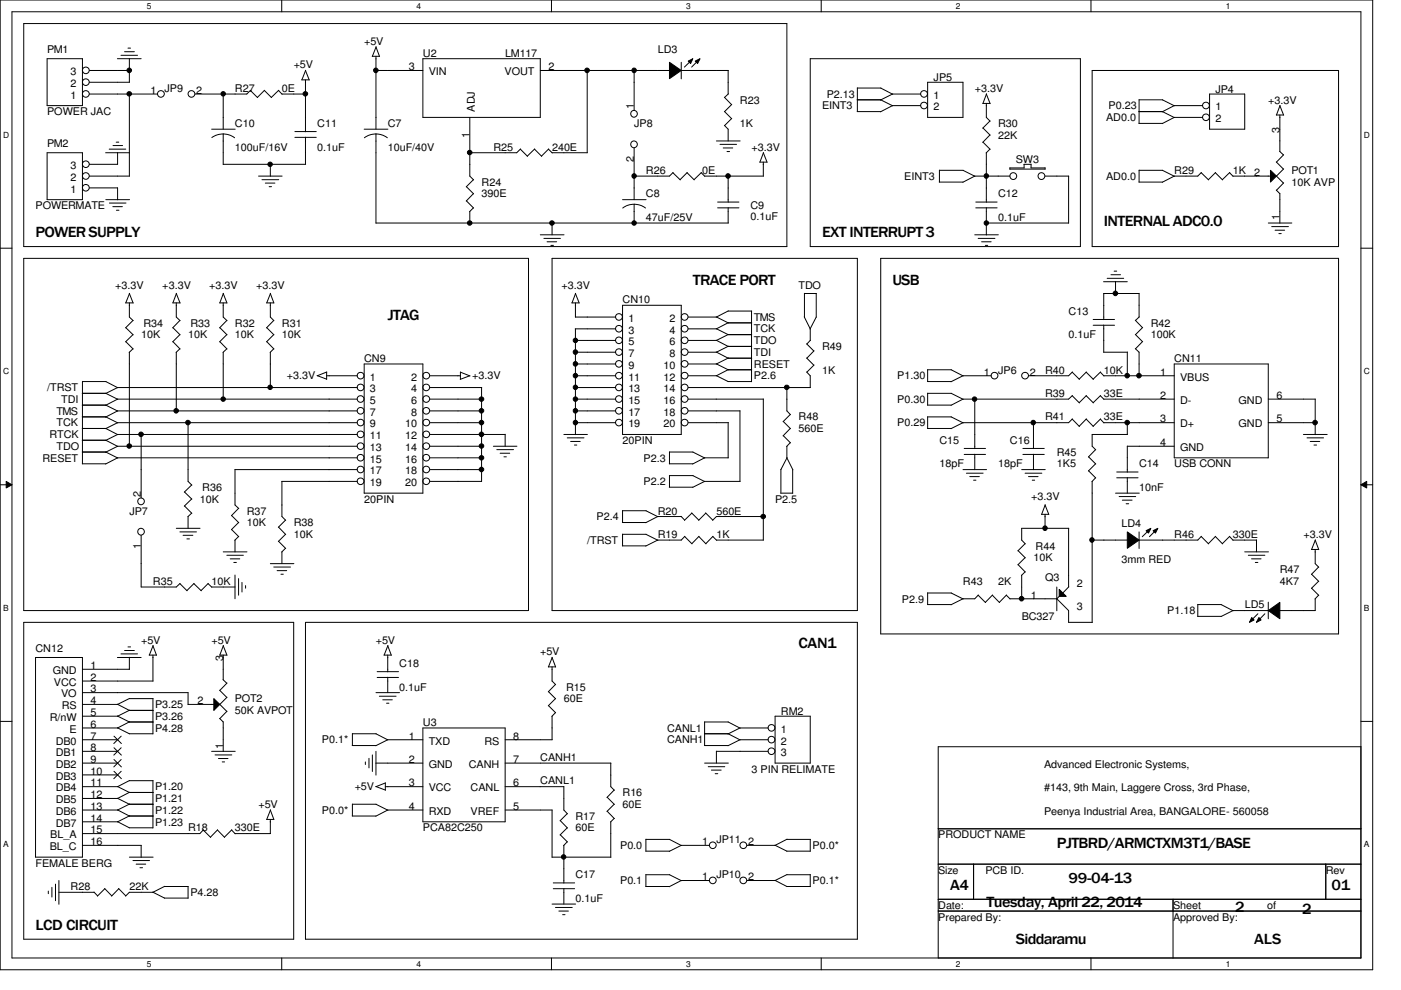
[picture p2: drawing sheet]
<svg xmlns="http://www.w3.org/2000/svg" width="297mm" height="210mm" viewBox="0 0 297 210" stroke-linecap="round" stroke-linejoin="round" font-family="sans-serif">
<path d="M0 0h291v205.6h-291zM2.5 2.5h286v200.6h-286z" fill="none" stroke="#000" stroke-width=".21"/>
<g fill="#fff">
<path d="M31.1 .3h1v2h-1z"/>
<path d="M31.1 203.4h1v2h-1z"/>
</g>
<path d="M59.7 0v2.5M59.7 203.1v2.5" fill="none" stroke="#000" stroke-width=".21"/>
<g fill="#fff">
<path d="M88.3 .3h1v2h-1z"/>
<path d="M88.3 203.4h1v2h-1z"/>
</g>
<path d="M116.9 0v2.5M116.9 203.1v2.5" fill="none" stroke="#000" stroke-width=".21"/>
<g fill="#fff">
<path d="M145.5 .3h1v2h-1z"/>
<path d="M145.5 203.4h1v2h-1z"/>
</g>
<path d="M174.1 0v2.5M174.1 203.1v2.5" fill="none" stroke="#000" stroke-width=".21"/>
<g fill="#fff">
<path d="M202.7 .3h1v2h-1z"/>
<path d="M202.7 203.4h1v2h-1z"/>
</g>
<path d="M231.3 0v2.5M231.3 203.1v2.5" fill="none" stroke="#000" stroke-width=".21"/>
<g fill="#fff">
<path d="M259.9 .3h1v2h-1z"/>
<path d="M259.9 203.4h1v2h-1z"/>
<path d="M.7 27.6h1.2v1.9h-1.2z"/>
<path d="M289.2 27.6h1.2v1.9h-1.2z"/>
<path d="M.7 77.7h1.2v2h-1.2z"/>
<path d="M289.2 77.7h1.2v2h-1.2z"/>
</g>
<path d="M0 52.6h2.5M288.5 52.6h2.5" fill="none" stroke="#000" stroke-width=".21"/>
<g fill="#fff">
<path d="M.7 127.8h1.1v2h-1.1z"/>
<path d="M289.2 127.8h1.1v2h-1.1z"/>
</g>
<path d="M0 102.8h2.5M1.3 102.1l1.2 .7-1.2 .7zM288.5 102.8l1.3-.7v1.4zM288.5 102.8h2.5" fill="none" stroke="#000" stroke-width=".21"/>
<path d="M1.3 102.1l1.2 .7-1.2 .7zM288.5 102.8l1.3-.7v1.4z" fill="#000"/>
<g fill="#fff">
<path d="M.7 178h1.1v2h-1.1z"/>
<path d="M289.2 178h1.1v2h-1.1z"/>
</g>
<g fill="none" stroke="#000" stroke-width=".21">
<path d="M5 5h161.8v47.3h-161.8zM10 12.4h7.5v10h-7.5zM19 14.9h8.5M19 19.9h14.4M19 17.4h8.5M24.9 12.4h5M25.7 11.7h3.5M26.4 11h2.1M27.1 10.2h.6M27.4 12.4v5M27.4 19.9v17.4M47.3 19.9v7.5"/>
<path d="M53.1 19.2l1.5 1.5M53.1 19.1l-.8 .8h-10.9M56 19.2l1.6 1.5M56.1 19.1l-1.5 1.6M59.1 19.2l.7 .8M59.1 19.1l-1.6 1.6M59.8 19.9h5M64 16.9h1.5M64.8 16.9v11M64.8 14.9l.8 2.1M64.8 14.9l-.8 2M79.7 14.9h10"/>
<path d="M79.7 11.9v15.5M79.7 9.9l.8 2.1M79.8 9.9l-.9 2h1.5M89.7 12.4h24.9v12.5h-24.9zM114.6 14.9h27.4M124.5 14.9v17.5M134.4 14.9v8.5M141.9 13.2l2.5 1.7-2.5 1.8zM144.4 14.9h10v5M144.4 13.2v3.5M145.9 13l1-.6-.5 1.1zM146.7 12.7l-1.6 1.5"/>
<path d="M147.4 13l1-.6-.5 1.1zM148.2 12.7l-1.6 1.5M154.4 19.9l-.8 .8M171.8 12.4h57.3v39.9h-57.3zM181.8 18.6v5.1h4.9M181.8 18.7h5M186.7 18.7l2.6 1.3M195.2 19.9h-6l-2.5 1.3M196.7 17.4h7.5v7.5h-7.5zM209.1 19.9l.8 2.1M209.2 19.9l-.8 2M231.6 14.9h52.2v37.4h-52.2z"/>
<path d="M256.5 19.9h7.4v7.5h-7.4zM10 32.4h7.5v9.9h-7.5zM19 37.3h8.5M19 39.8h5.9v2.6M22.4 32.4h5M23.2 31.6h3.5M24 30.9h2M24.6 30.1h.6M24.9 32.3v2.5h-5.9M44.9 27.4h5M47.3 28.4l1.5 .3 .9 .5M47.3 28.4l-1.5 .3-.9 .5"/>
<path d="M47.3 28.4v6.5M47.3 34.8h17.5M54.8 37.3h5M55.5 38.1h3.6M56.3 38.8h2M57.1 39.6h.5M57.3 34.8v2.6M62.5 29.1h4.6M62.5 27.9h4.6M64.8 29.1v5.7M77.2 27.4h5.1M79.7 28.4l1.5 .3 .9 .5"/>
<path d="M79.7 28.4l-1.5 .3-.9 .5M79.7 28.4v18.9M98.9 39.6l1.5 1.5M99.6 24.9v12.4l.8 .8M100.4 38.1l-1.6 1.5M110.3 31.6l1.5 1.5M110.4 31.6l-.8 .8h-10M113.3 31.6l1.5 1.5M113.4 31.6l-1.6 1.5M116.3 31.6l.8 .8M116.3 31.6l-1.5 1.5M117 32.4h7.5"/>
<path d="M134.4 31.4v10.9M142.7 36.6l1.5 1.5M142.7 36.6l-.8 .7h-7.5M145.7 36.6l1.5 1.5M145.7 36.6l-1.5 1.5M148.7 36.6l.7 .8M148.7 36.6l-1.6 1.5M149.4 37.3h12.5M151.9 29.9h5M152.7 30.6h3.5M153.3 31.4h2.1M153.6 20.6l1.5 1.6"/>
<path d="M154.1 32.1h.6M154.4 37.3v5.6M155.1 25.1l-1.5 1.5 .8 .8v2.5M155.1 22.1l-1.5 1.5 1.5 1.5M161.8 32.4l.8 2h-1.5M161.8 34.4v2.9M161.9 32.3l-.8 2.1M181.7 21.2h5.1M186.7 21.2l2.6 1.2M195.2 22.4h-6l-2.5 1.3M199.1 38.6h5.1M199.2 36.1h5"/>
<path d="M199.2 36.1v2.5M204.2 36.1l2.5 1.3M206.6 37.3h7.5M206.7 37.3l-2.6 1.4M208.4 21.9h1.5M208.4 27.1l1.5 1.6M208.4 30.1l1.5 1.6M209.1 21.9v3l.8 .8M209.1 32.4v10.5M209.9 25.7l-1.5 1.5M209.9 28.6l-1.5 1.6M209.9 31.6l-.8 .8"/>
<path d="M214.1 35.6h3v-.8h1.5v.8M214.1 35.9h7.5M214.1 35.6v.3M218.6 35.6h3M221.6 37.3h5M221.6 35.6v.3M226.6 37.3v10M241.5 23.7h5M241.5 36.1v2.5h5M241.5 36.1h5M246.5 36.1l2.5 1.3M246.5 21.2l2.5 1.2"/>
<path d="M246.5 23.7l2.5 1.2M246.5 21.2l-5-.1v5.1h5M249 37.3l-2.6 1.4M254.7 36.6l1.5 1.5M254.7 36.6l-.7 .7h-5.1M255 24.9h-6l-2.6 1.3M255 22.4h-6l-2.6 1.3M257.7 36.6l1.5 1.5M257.7 36.6l-1.5 1.5M260.7 36.6l.7 .8M260.7 36.6l-1.5 1.5M261.4 37.3h8"/>
<path d="M269.4 36.1l1.2 1.2-1.2 1.3zM270.6 24.4h1.5M270.6 37.3l1.5 1.5M270.6 34.3l1.5 1.6M271.3 32.1l.8 .8M271.4 24.4v7.7M271.4 22.4l.8 2M271.4 22.4l-.8 2M272.2 38.8l-1.6 1.5M272.2 35.8l-1.6 1.5M272.2 32.8l-1.6 1.6M5 54.8h107.1v74.7h-107.1z"/>
<path d="M22.4 42.3h5.1M23.2 43.1h3.5M23.9 43.8h2M24.7 44.6h.5M98.9 42.6l1.5 1.5M99.6 44.8v2.5M100.4 41.1l-1.6 1.5M100.4 44.1l-.8 .8M114.6 49.8h5M115.3 50.5h3.5M116 51.3h2M116.8 52h.5"/>
<path d="M117 54.8h64.8v74.7h-64.8zM117 47.2v2.6M132 42.3h5M134.4 43.3l1.6 .3 .9 .5M134.4 43.3l-1.5 .3-.9 .5M134.4 43.3v4M152.1 44.1h4.6M152.1 42.8h4.6M154.4 44v3.3h-74.7M186.7 54.8h97.1v79.6h-97.1zM206.7 49.8h5M206.9 44.1h4.5"/>
<path d="M206.9 42.8h4.5M207.4 50.5h3.5M208.1 51.3h2M208.9 52h.5M209.1 47.3h17.5M209.1 44v5.8M234 59.7h5M234.7 59h3.5M235.5 58.3h2.1M236.2 57.5h.6M236.5 59.7v2.5M268.9 47.3h5"/>
<path d="M269.6 48h3.6M270.3 48.8h2.1M270.6 40.3l.8 .8M271.1 49.5h.5M271.4 41v6.3M26.6 64.2h1.6M26.7 69.5l1.5 1.5M26.7 72.4l1.5 1.6M27.4 64.2v3l.8 .8M27.4 74.7v20M27.4 62.2l.8 2.1M27.5 62.2l-.8 2"/>
<path d="M28.2 67.9l-1.6 1.6M28.2 71l-1.6 1.5M28.2 74l-.8 .7M36.7 69.5l1.5 1.5-1.6 1.5M36.7 72.4l1.5 1.6M37.4 62.2l.7 2h-1.5M37.4 64.2v3l.8 .8M37.4 74.7v12.5M37.4 62.2l-.7 2M38.1 67.9l-1.5 1.6M38.1 74l-.8 .7M46.6 64.2h1.5"/>
<path d="M46.6 69.5l1.5 1.5M46.6 72.4l1.5 1.6M47.3 64.2v3l.8 .8M47.3 74.7v10M47.3 62.2l.8 2.1M47.4 62.2l-.8 2M48.1 67.9l-1.5 1.6M48.1 71l-1.5 1.5M48.1 74l-.8 .7M56.5 64.2h1.5M56.6 69.5l1.5 1.5M56.6 72.4l1.5 1.6"/>
<path d="M57.3 64.2v3l.8 .8M57.3 74.7v7.5M57.3 62.2l.8 2.1M57.4 62.2l-.8 2M58 67.9l-1.5 1.6M58 71l-1.5 1.5M58 74l-.7 .7M69.3 78.9v1.5l-2.1-.8M69.3 79.7h6.4M69.3 78.9l-2 .8M77.2 77.2h12.5v27.4h-12.5zM91.1 79.7h6.5"/>
<path d="M97.6 78.9v1.5M97.6 78.9l2 .8M99.6 79.7l-2 .7M121.2 64.2h1.6M122 79.7h8.5M122 77.2h8.5M122 69.7h8.5M122 72.2h8.5M122 74.7h8.5M122 64.2v3.1M122 69.7v22.5M122 62.2l.8 2.1"/>
<path d="M122 67.2h8.5M122 62.2l-.7 2M132 64.7h12.4v27.4h-12.4zM151.8 67.2l2.6 1.2-2.5 1.3h-6M151.8 69.7l2.6 1.3M151.8 72.1l2.6 1.3M151.8 74.6l2.6 1.3M151.8 79.6l2.6 1.3M151.8 77.1l2.6 1.3M154.3 68.5h5.1M154.3 71h5.1M154.3 73.4h5.1"/>
<path d="M154.3 75.9h5.1M154.3 78.4h5.1M154.4 78.4l-2.5 1.3h-6M154.4 75.9l-2.5 1.3h-6M154.4 70.9l-2.5 1.3h-6M154.4 73.4l-2.5 1.3h-6M159.3 66v14.9M159.4 66l-5-.1-2.5 1.3h-6M170.5 67.2l1.3 2.5v2.5M170.6 62.2v5M170.6 62.2h2.5M171 78.9l.8 .8v2.5"/>
<path d="M171 75.9l1.5 1.5M171 72.9l1.5 1.5M171.8 72.1l-.7 .8M172.6 77.4l-1.5 1.5M172.6 74.4l-1.5 1.5M173.1 62.2v5.1M173.1 67.2l-1.4 2.6M196.7 78.4v2.5M196.7 78.4h5M201.7 78.4l2.5 1.3M210.1 79.7h-5.9l-2.6 1.2M227.3 78.9l1.6 1.5"/>
<path d="M227.4 78.9l-.8 .8h-8.5M230.3 78.9l-1.5 1.5M231.8 69h4.5M231.8 67.7h4.5M233.3 78.9l.8 .8M233.3 78.9l-1.5 1.5-1.5-1.5M234 74.7h5M234 62.2h7.5M234 79.7h15M234 62.2v5.6M234 68.9v5.8M239 74.6v5.1"/>
<path d="M240.7 73.9l.8 .8v5M240.7 70.9l1.5 1.5M240.7 67.9l1.5 1.6M241.5 62.2v5M241.6 67.2l-.9 .7M242.3 72.4l-1.6 1.6M242.3 69.4l-1.6 1.6M249 77.2h19.9v19.9h-19.9zM17.4 83.4h5.1M17.4 85.9h5.1M17.4 88.4h5.1M17.4 90.8h5.1"/>
<path d="M17.4 93.3h5.1M17.4 95.8h5.1M17.4 98.3h5M17.5 80.9v17.4M17.5 80.9h5M22.4 80.9l2.6 1.3M22.4 83.4l2.6 1.3M22.4 85.9l2.6 1.3M22.4 88.4l2.6 1.3M22.4 90.8l2.6 1.4M22.4 93.3l2.6 1.4M22.4 95.8l2.6 1.3"/>
<path d="M29.9 92.1v13.5M39.9 89.6v12.5l.8 .8M75.7 99.6l-25.9-.1v7.6l.8 .7M75.7 94.6h-50.8l-2.5 1.3M75.7 92.1h-50.8l-2.5 1.3M75.7 82.2h-50.8l-2.5 1.2M75.7 84.6h-50.8l-2.5 1.3M75.7 87.1h-50.8l-2.5 1.3M75.7 89.6h-50.8l-2.5 1.3M75.7 97.1h-50.8l-2.5 1.3M91.1 94.6h11M91.1 92.1h16"/>
<path d="M91.1 99.6h11M91.1 82.2h11M91.1 84.6h11M91.1 87.1h11M91.1 89.6h11M91.1 97.1h11M102.1 82.2v19.9h-11M104.6 94.6h5M105.3 95.3h3.6M106 96.1h2.1M106.8 96.9h.6M107.1 92.1v2.5"/>
<path d="M119.5 92.1h5M120.3 92.8h3.5M121 93.6h2M121.8 94.4h.5M122 82.2h8.5M122 84.6h8.5M122 87.1h8.5M122 89.6h8.5M141.9 98.3h5M141.9 95.8h5M141.9 95.8v2.5M145.9 82.2h25.9"/>
<path d="M145.9 84.6h15.9M145.9 87.1h11M145.9 89.6h8.5M146.9 95.8l2.5 1.3M154.3 80.9h5M154.4 89.6v7.5h-5l-2.5 1.3M156.9 87.1v15M161.8 84.6v29.9M166.1 89.4l1.5 1.5M166.1 92.4l1.5 1.5M166.8 82.2v4.9l.8 .8M166.8 94.6v2.5l1.3 2.5"/>
<path d="M166.9 97l-1.3 2.5v5.1M167.6 87.9l-1.6 1.5M167.6 90.8l-1.6 1.6M167.6 93.9l-.8 .8M168.1 99.6v5M196.6 80.9h5.1M196.6 85.9h5.1M196.6 90.8h5.1M196.7 88.3v2.5M196.7 88.4h5M201.7 88.4l2.5 1.3M201.7 83.4l2.5 1.3"/>
<path d="M201.7 83.4h-5v2.5M204.2 99.6h5M204.2 89.6l-2.6 1.3M204.4 96.4h4.6M204.4 95.1h4.6M206.7 84.6v10.5M206.7 96.3v3.3M216.6 99.6h5M216.9 96.4h4.5M216.9 95.1h4.5M219.1 89.6v5.5M219.1 96.3v3.3"/>
<path d="M227.3 88.9l1.6 1.5M227.3 83.9l1.6 1.5M227.4 83.9l-.8 .7h-22.4l-2.6 1.3M227.4 88.8l-.8 .8h-22.5M228.8 90.4l1.5-1.6 1.5 1.6M230.3 83.9l1.5 1.5M230.3 83.9l-1.5 1.5M230.8 96.9l1.5 1.5M230.8 99.8l1.5 1.5M232.3 95.3l-1.5 1.6M232.3 98.3l-1.5 1.6M233.3 88.9l.8 .8"/>
<path d="M233.3 83.9l.8 .8M233.3 88.8l-1.5 1.6M233.3 83.9l-1.5 1.5M234 84.6h15M234 89.6h15M239 94.6h10M239 89.6v2.5M239 94.6v5.5M239.1 92.1h-7.5v2.5l.7 .8M268.9 84.6h10M268.9 89.6h10M276.3 92.1h5.1"/>
<path d="M277.1 92.8h3.5M277.8 93.6h2M278.6 94.4h.5M278.8 84.6v7.6M29.9 113.5v11h7.5l.8-.8M37.4 112h5M38.1 112.8h3.6M38.8 113.5h2.1M39.1 104.3l1.6 1.5M39.1 107.3l1.6 1.5-.9 .8M39.6 114.3h.6M39.9 109.5v2.5"/>
<path d="M40.6 102.8l-1.5 1.6M40.6 105.8l-1.5 1.5M47.3 117h5.1M48.1 117.7h3.5M48.8 118.5h2M49.1 109.3l1.5 1.5M49.1 112.3l1.5 1.5M49.6 119.3h.5M49.8 114.5v2.5M50.6 107.8l-1.5 1.5M50.6 110.8l-1.5 1.5M50.6 113.7l-.8 .9"/>
<path d="M57.3 119.5h5M59.1 111.8l1.5 1.5M59.1 114.8l1.5 1.5M59.7 102.1h16M59.8 102.1v7.4l.8 .8M59.8 117v2.5M60.5 110.3l-1.5 1.5M60.5 113.3l-1.5 1.5M60.5 116.2l-.8 .9M131.9 110.8h5M131.9 115.7h5M132 108.2v2.6"/>
<path d="M132 113.2v2.5M132 108.3h5l2.5 1.3M132 113.3h5l2.5 1.3M139.4 109.5h5M139.4 109.5l-2.5 1.3M139.4 114.5l-2.5 1.3M141.9 103.3h5M144.4 109.5l.8 .8M145.2 113.7l1.5 1.6M145.2 113.7l-.8 .8h-5M146.6 108.8l1.6 1.5M146.7 108.8l-1.6 1.5"/>
<path d="M146.9 100.8l2.5 1.3M146.9 100.8h-5v2.5M148.2 113.7l1.5 1.6M148.2 113.7l-1.5 1.6M149.6 108.8l1.5 1.5M149.6 108.8l-1.5 1.5M151.1 113.7l.8 .9M151.2 113.7l-1.6 1.6M151.9 114.5h10M156.9 102.1h-7.5l-2.5 1.2M161.9 109.5h-10l-.8 .8M165.5 104.6h2.6"/>
<path d="M204.9 100.3h3.5M205.6 101h2M206.4 101.8h.5M215.9 116.8l1.5 1.5M217.3 100.3h3.6M217.3 115.3l-1.5 1.5M217.3 118.2l-1.5 1.6 1.6 1.5M218.1 101h2M218.9 101.8h.5M220.8 109.1h1.5M221.6 109.1v2.9M221.6 107.1l.8 2"/>
<path d="M221.6 107l-.8 2.1M226.6 112v12.5M226.6 112h-10v2.5l.8 .8M231.6 102.1v29.9h-5v-2.5l-2.6-2.6M231.6 114.5h7.5M232.3 101.3l-.8 .8M236.5 104.6h5.1M236.8 101.3h4.5M236.8 100.1h4.5M237.3 105.3h3.5M238 106h2M238.8 106.8h.5"/>
<path d="M239 112.8l2.5 1.7-2.5 1.7zM239 101.3v3.3M241.5 112.8v3.5M243 112.5l1-.5-.5 1zM243.8 112.3l-1.6 1.5M244.5 112.5l1-.5-.5 1zM245.2 112.3l-1.5 1.5M254.7 113.7l1.5 1.6M254.7 113.7l-.7 .8h-12.5M257.7 113.7l1.5 1.6M257.7 113.7l-1.5 1.6M260.7 113.7l.7 .9"/>
<path d="M260.7 113.7l-1.5 1.6M261.4 114.5h5v2.5M263.9 117h5M264.7 117.7h3.5M265.3 118.5h2.1M266.1 119.3h.6M278.8 116.5v3l.8 .8M278.8 114.5l.8 2M278.9 114.5l-.9 2h1.6M5 132h57.3v67.1h-57.3zM7.5 139.4h10v42.3h-10zM24.9 139.4h5"/>
<path d="M25.7 138.6h3.5M26.4 137.9h2.1M27.1 137.2h.6M27.4 139.4v2.5M32.4 138.9v5.5M32.4 136.9l.8 2M32.5 136.9l-.9 2h1.5M38.1 123.7l1.6 1.6M41.1 123.7l1.6 1.6M41.1 123.7l-1.5 1.5M44.1 123.7l.8 .8M44.2 123.7l-1.6 1.5"/>
<path d="M44.9 124.5h5M46.6 138.9h1.5M47.3 138.9v5.2M47.3 136.9l.8 2M47.4 136.9l-.8 2M49.8 121.9v5.1M50.6 122.7v3.5M51.3 123.5v2M52.1 124.2v.5M58 120.2h3.6M58.8 121h2M59.6 121.8h.5"/>
<path d="M64.8 132h117v67.1h-117zM81.4 138.9h1.5M82.2 138.9v3.6M82.2 136.9l.8 2M82.3 136.9l-.9 2M117 139.4l.8 2M117.1 139.4l-.8 2M196.6 128.2h5.1M196.7 125.7v2.5M196.7 125.7h5M201.7 125.7l2.5 1.3M207.4 126.2l1.6 1.6"/>
<path d="M207.4 126.2l-.7 .8h-2.5l-2.6 1.2M210.4 126.2l1.5 1.6M210.4 126.2l-1.5 1.5M213.4 126.2l.8 .8M213.4 126.2l-1.5 1.5M214.1 127h10M216.6 122v5M217.3 121.2l-.7 .8M224.1 124.5v5M224.6 125l1.5 1.4h-1.5zM224.6 126.4l-.6 .6M226.6 124.4l-1.3 1.3"/>
<path d="M253.9 130.7h5M261.4 129.5l-2.5-1.3h-4.9v2.5M265.4 130.9l.5 .5-1 .6zM266.7 130.1l-1.6 1.6M266.9 130.9l.5 .5-1 .6zM268.2 130.1l-1.5 1.6M268.9 129.5l2.5-1.8v3.5zM268.9 129.5h-7.5l-2.5 1.2M268.9 127.7v3.5M278.1 121.8l1.5 1.5M278.1 124.7l1.5 1.5M278.8 127v2.5h-7.5"/>
<path d="M279.6 120.2l-1.6 1.6M279.6 123.2l-1.6 1.6M279.6 126.2l-.8 .8M0 153h2.5M17.5 159.3h7.4M17.5 146.9h22.4v2.5M17.5 156.8h7.4M17.5 141.9h10M17.5 144.4h15M24.2 156.1l1.5 1.5M24.2 158.5l1.5 1.6M24.9 149.3l2.5 1.3h5.1"/>
<path d="M24.9 151.8l2.5 1.3h5.1M24.9 154.3l2.5 1.3h5M25.7 156.1l-1.6 1.5M25.7 158.5l-1.6 1.6M27.4 148.1h5.1M27.5 150.6l-2.6 1.2h-7.4M27.5 153l-2.6 1.3h-7.4M27.5 148.1l-2.6 1.3h-7.4M32.4 148.1v7.5M39.9 149.4h5.4M44.9 159.3h5M45.3 148.1l1.3 1.3-1.3 1.2z"/>
<path d="M46.6 152.3l.7 .8M46.6 149.3l1.5 1.5M46.6 146.3l1.5 1.6M47.3 144.1l.8 .8M47.3 153v6.3M48.1 150.8l-1.5 1.6M48.1 147.8l-1.5 1.6M48.1 144.8l-1.5 1.6M74.7 158.1h5M74.7 155.6h5.1M74.7 155.5v2.6M79.7 159.3v5"/>
<path d="M79.7 146.9h5M79.7 155.6l2.6 1.3M80 143.6h4.5M80 142.4h4.5M80.4 147.6h3.6M81.1 148.4h2.1M82 149.1h.5M82.2 143.6v3.3M89.7 154.3h17.4v19.9h-17.4zM89.7 156.8h-7.5l-2.5 1.3M107.1 156.8h10M116.2 141.4h1.6"/>
<path d="M116.3 146.6l1.5 1.6M116.3 149.6l1.5 1.5M117 141.4v3l.8 .8M117 151.8v5M117.8 145.1l-1.6 1.6M117.8 148.1l-1.6 1.5M117.8 151.1l-.8 .8M149.3 155.6h5.1l2.5 1.3M149.4 153.1h5l2.5 1.3M149.4 153v5.1h5M162.9 159.3h-11v2.5M162.9 154.3h-6l-2.6 1.3"/>
<path d="M162.9 156.8h-6l-2.6 1.3M164.3 151.8h7.5v10h-7.5zM198.9 158.3h89.6v44.8h-89.6zM288.5 153h2.5M17.5 161.8h7.4M17.5 174.2h7.4M17.5 179.2h12.5l-.1 2.6M17.5 164.3h7.4M24.2 161l1.5 1.6M24.2 163.5l1.5 1.6M24.9 166.8l2.5 1.2h5.1M24.9 169.2l2.5 1.3h5.1"/>
<path d="M24.9 171.7l2.5 1.3h5.1M24.9 174.2l2.5 1.3h5M25.7 161l-1.6 1.6M25.7 163.5l-1.6 1.6M27.4 165.5h5.1M27.5 165.5l-2.6 1.3h-7.4M27.5 170.5l-2.6 1.2h-7.4M27.5 168l-2.6 1.3h-7.4M27.5 173l-2.6 1.2M32.4 165.5v10.1M43.1 176l1.6 1.5M43.1 175.9l-.7 .8h-24.9"/>
<path d="M45.6 160.1h3.5M46.1 176l1.5 1.5M46.1 175.9l-1.5 1.6M46.3 160.8h2M47.1 161.5h.5M49.1 176l.8 .8M49.1 175.9l-1.5 1.6M49.8 176.7h7.6M56.5 173.7h1.5M57.3 173.7v3M57.3 171.7l.8 2.1M57.4 171.7l-.8 2"/>
<path d="M74.7 173h5M74.7 170.5h5.1M74.7 170.5v2.5M77.5 161.5v.6M78.2 160.8v2M78.9 160.1v3.5M79.7 166.8l2 .7M79.7 161.8h10M79.7 170.5l2.6 1.3M81.7 166v1.6M81.7 166.8h8M81.7 166l-2 .8"/>
<path d="M89.7 171.7h-7.5l-2.5 1.4M107.1 166.8h12.4M107.1 161.8h22.4M107.1 171.7h10M117 171.7v10.1l12.5-.1M118.8 174l1.5 1.6M118.8 177l1.5 1.5M119.5 166.8v4.9l.8 .9M120.3 172.5l-1.6 1.5M120.3 175.5l-1.6 1.5M120.3 178.5l-.8 .8v7.9M128.7 169l1.6 1.6"/>
<path d="M128.7 172l1.6 1.6M129.5 161.8v5l.8 .8M129.5 174.2v7.6M130.2 167.5l-1.5 1.6M130.2 170.5l-1.5 1.5M130.2 173.5l-.7 .8M136.9 177.9v2.6M136.9 178h5.1M141.9 178l2.6 1.3M149.4 161.8h5M150.2 162.6h3.5M150.4 179.2h-6l-2.5 1.3"/>
<path d="M150.8 163.3h2.1M151.6 164h.6M164.3 179.2l2.5 1.3h5M166.8 178h5M166.9 177.9l-2.6 1.3h-5.9M171.8 178v2.5M198.9 175.7h89.6M10.2 188.9v.6M11 188.1v2.1M11.8 187.5v3.5M12.5 186.7v5M12.5 189.2h7.5"/>
<path d="M22.2 188.4l1.5 1.5M22.2 188.4l-1.5 1.6-.8-.9M25.1 188.4l1.6 1.5M25.2 188.4l-1.5 1.6M27.4 181.7h5.1M28.2 182.5h3.5M28.9 183.2h2M29.7 184h.5M32.4 189.1l2.5 1.3M32.5 189.2h-5.1l-.8 .8M34.8 190.4h5.1M34.9 188h5"/>
<path d="M34.9 187.9l-2.5 1.3M39.9 188v2.5M117 191.7h5M117.3 188.4h4.5M117.3 187.2h4.5M117.8 192.4h3.5M118.5 193.2h2M119.3 193.9h.5M119.5 188.4v3.3M136.9 188h5M136.9 180.5h5M136.9 185.4v2.6"/>
<path d="M136.9 185.5h5.1M141.9 185.5l2.6 1.2M150.4 186.7h-6l-2.5 1.3M164.3 186.6l2.5 1.4h5M166.8 185.5h5M166.9 185.4l-2.6 1.3h-5.9M171.8 185.5v2.5M198.9 183.2h89.6M198.9 190.7h89.6M198.9 193.2h89.6M206.4 183.2v7.5M248.7 190.7v12.5"/>
<path d="M281.1 183.2v7.5"/>
<circle cx="18.2" cy="19.9" r=".71"/>
<circle cx="18.2" cy="17.4" r=".71"/>
<circle cx="18.2" cy="14.9" r=".71"/>
<circle cx="27.4" cy="14.9" r=".49"/>
<circle cx="27.4" cy="19.9" r=".48"/>
<circle cx="34.1" cy="19.9" r=".71"/>
<circle cx="40.6" cy="19.9" r=".71"/>
<circle cx="47.3" cy="19.9" r=".47"/>
<circle cx="64.8" cy="19.9" r=".48"/>
<circle cx="79.7" cy="14.9" r=".49"/>
<circle cx="124.5" cy="14.9" r=".49"/>
<circle cx="134.4" cy="14.9" r=".48"/>
<circle cx="195.9" cy="19.9" r=".71"/>
<circle cx="18.2" cy="39.8" r=".71"/>
<circle cx="18.2" cy="37.3" r=".71"/>
<circle cx="18.2" cy="34.8" r=".71"/>
<circle cx="57.3" cy="34.8" r=".47"/>
<circle cx="99.6" cy="32.3" r=".48"/>
<circle cx="134.4" cy="24.1" r=".71"/>
<circle cx="134.4" cy="30.6" r=".71"/>
<circle cx="134.4" cy="37.3" r=".48"/>
<circle cx="154.4" cy="37.3" r=".49"/>
<circle cx="195.9" cy="22.4" r=".71"/>
<circle cx="209.1" cy="37.3" r=".48"/>
<circle cx="214.8" cy="37.3" r=".72"/>
<circle cx="220.8" cy="37.3" r=".72"/>
<circle cx="255.7" cy="22.4" r=".71"/>
<circle cx="255.7" cy="24.9" r=".71"/>
<circle cx="99.6" cy="47.3" r=".48"/>
<circle cx="117" cy="47.3" r=".48"/>
<circle cx="134.4" cy="47.3" r=".47"/>
<circle cx="209.1" cy="47.3" r=".47"/>
<circle cx="76.5" cy="79.7" r=".71"/>
<circle cx="90.4" cy="79.7" r=".71"/>
<circle cx="122" cy="77.1" r=".48"/>
<circle cx="122" cy="79.6" r=".48"/>
<circle cx="122" cy="74.6" r=".48"/>
<circle cx="122" cy="72.2" r=".47"/>
<circle cx="131.2" cy="79.7" r=".71"/>
<circle cx="131.2" cy="67.2" r=".71"/>
<circle cx="131.2" cy="69.7" r=".71"/>
<circle cx="131.2" cy="74.7" r=".71"/>
<circle cx="131.2" cy="77.2" r=".71"/>
<circle cx="131.2" cy="72.2" r=".71"/>
<circle cx="145.2" cy="67.2" r=".71"/>
<circle cx="145.2" cy="79.7" r=".71"/>
<circle cx="145.2" cy="74.7" r=".71"/>
<circle cx="145.2" cy="77.2" r=".71"/>
<circle cx="145.2" cy="72.2" r=".71"/>
<circle cx="145.2" cy="69.7" r=".71"/>
<circle cx="210.9" cy="79.7" r=".71"/>
<circle cx="217.3" cy="79.7" r=".71"/>
<circle cx="236.5" cy="62.2" r=".49"/>
<circle cx="239" cy="79.6" r=".49"/>
<circle cx="241.5" cy="79.6" r=".49"/>
<circle cx="27.4" cy="94.6" r=".48"/>
<circle cx="29.9" cy="92.1" r=".49"/>
<circle cx="37.4" cy="87.1" r=".49"/>
<circle cx="39.9" cy="89.6" r=".49"/>
<circle cx="47.3" cy="84.6" r=".47"/>
<circle cx="57.3" cy="82.1" r=".47"/>
<circle cx="76.5" cy="87.1" r=".71"/>
<circle cx="76.5" cy="92.1" r=".71"/>
<circle cx="76.5" cy="82.1" r=".71"/>
<circle cx="76.5" cy="89.6" r=".71"/>
<circle cx="76.5" cy="84.6" r=".71"/>
<circle cx="76.5" cy="94.6" r=".71"/>
<circle cx="76.5" cy="99.5" r=".71"/>
<circle cx="76.5" cy="97" r=".71"/>
<circle cx="90.4" cy="82.1" r=".71"/>
<circle cx="90.4" cy="94.6" r=".71"/>
<circle cx="90.4" cy="84.6" r=".71"/>
<circle cx="90.4" cy="89.6" r=".71"/>
<circle cx="90.4" cy="92.1" r=".71"/>
<circle cx="90.4" cy="97" r=".71"/>
<circle cx="90.4" cy="99.5" r=".71"/>
<circle cx="90.4" cy="87.1" r=".71"/>
<circle cx="102.1" cy="99.5" r=".49"/>
<circle cx="102.1" cy="87.1" r=".49"/>
<circle cx="102.1" cy="92.1" r=".49"/>
<circle cx="102.1" cy="89.6" r=".49"/>
<circle cx="102.1" cy="97.1" r=".48"/>
<circle cx="102.1" cy="94.6" r=".48"/>
<circle cx="102.1" cy="84.6" r=".48"/>
<circle cx="122" cy="87.1" r=".48"/>
<circle cx="122" cy="89.6" r=".48"/>
<circle cx="122" cy="84.6" r=".47"/>
<circle cx="122" cy="82.1" r=".47"/>
<circle cx="131.2" cy="82.1" r=".71"/>
<circle cx="131.2" cy="87.1" r=".71"/>
<circle cx="131.2" cy="84.6" r=".71"/>
<circle cx="131.2" cy="89.6" r=".71"/>
<circle cx="145.2" cy="87.1" r=".71"/>
<circle cx="145.2" cy="82.1" r=".71"/>
<circle cx="145.2" cy="84.6" r=".71"/>
<circle cx="145.2" cy="89.6" r=".71"/>
<circle cx="166.8" cy="82.1" r=".48"/>
<circle cx="206.6" cy="84.6" r=".47"/>
<circle cx="219.1" cy="89.6" r=".48"/>
<circle cx="239" cy="89.6" r=".49"/>
<circle cx="278.8" cy="89.6" r=".49"/>
<circle cx="29.9" cy="106.3" r=".71"/>
<circle cx="29.9" cy="112.7" r=".71"/>
<circle cx="76.5" cy="102" r=".71"/>
<circle cx="90.4" cy="102" r=".71"/>
<circle cx="161.8" cy="109.5" r=".48"/>
<circle cx="221.6" cy="112" r=".48"/>
<circle cx="231.5" cy="114.5" r=".48"/>
<circle cx="216.6" cy="126.9" r=".49"/>
<circle cx="163.6" cy="159.3" r=".71"/>
<circle cx="163.6" cy="154.3" r=".71"/>
<circle cx="163.6" cy="156.8" r=".71"/>
<circle cx="151.1" cy="179.2" r=".71"/>
<circle cx="157.6" cy="179.2" r=".71"/>
<circle cx="119.5" cy="181.7" r=".47"/>
<circle cx="151.1" cy="186.7" r=".71"/>
<circle cx="157.6" cy="186.7" r=".71"/>
</g>
<g fill="#000">
<path d="M269.4 36.1l1.2 1.2-1.2 1.3zM224.6 125l1.5 1.4h-1.5zM45.3 148.1l1.3 1.3-1.3 1.2z"/>
<path d="M141.9 13.2l2.5 1.7-2.5 1.8z" fill-rule="evenodd"/>
<path d="M145.9 13l1-.6-.5 1.1z" fill-rule="evenodd"/>
<path d="M147.4 13l1-.6-.5 1.1z" fill-rule="evenodd"/>
<path d="M239 112.8l2.5 1.7-2.5 1.7z" fill-rule="evenodd"/>
<path d="M243 112.5l1-.5-.5 1z" fill-rule="evenodd"/>
<path d="M244.5 112.5l1-.5-.5 1z" fill-rule="evenodd"/>
<path d="M265.4 130.9l.5 .5-1 .6z" fill-rule="evenodd"/>
<path d="M266.9 130.9l.5 .5-1 .6z" fill-rule="evenodd"/>
<path d="M268.9 129.5l2.5-1.8v3.5z" fill-rule="evenodd"/>
<circle cx="27.4" cy="14.9" r=".49"/>
<circle cx="27.4" cy="19.9" r=".48"/>
<circle cx="47.3" cy="19.9" r=".47"/>
<circle cx="64.8" cy="19.9" r=".48"/>
<circle cx="79.7" cy="14.9" r=".49"/>
<circle cx="124.5" cy="14.9" r=".49"/>
<circle cx="134.4" cy="14.9" r=".48"/>
<circle cx="57.3" cy="34.8" r=".47"/>
<circle cx="99.6" cy="32.3" r=".48"/>
<circle cx="134.4" cy="37.3" r=".48"/>
<circle cx="154.4" cy="37.3" r=".49"/>
<circle cx="209.1" cy="37.3" r=".48"/>
<circle cx="99.6" cy="47.3" r=".48"/>
<circle cx="117" cy="47.3" r=".48"/>
<circle cx="134.4" cy="47.3" r=".47"/>
<circle cx="209.1" cy="47.3" r=".47"/>
<circle cx="122" cy="77.1" r=".48"/>
<circle cx="122" cy="79.6" r=".48"/>
<circle cx="122" cy="74.6" r=".48"/>
<circle cx="122" cy="72.2" r=".47"/>
<circle cx="236.5" cy="62.2" r=".49"/>
<circle cx="239" cy="79.6" r=".49"/>
<circle cx="241.5" cy="79.6" r=".49"/>
<circle cx="27.4" cy="94.6" r=".48"/>
<circle cx="29.9" cy="92.1" r=".49"/>
<circle cx="37.4" cy="87.1" r=".49"/>
<circle cx="39.9" cy="89.6" r=".49"/>
<circle cx="47.3" cy="84.6" r=".47"/>
<circle cx="57.3" cy="82.1" r=".47"/>
<circle cx="102.1" cy="99.5" r=".49"/>
<circle cx="102.1" cy="87.1" r=".49"/>
<circle cx="102.1" cy="92.1" r=".49"/>
<circle cx="102.1" cy="89.6" r=".49"/>
<circle cx="102.1" cy="97.1" r=".48"/>
<circle cx="102.1" cy="94.6" r=".48"/>
<circle cx="102.1" cy="84.6" r=".48"/>
<circle cx="122" cy="87.1" r=".48"/>
<circle cx="122" cy="89.6" r=".48"/>
<circle cx="122" cy="84.6" r=".47"/>
<circle cx="122" cy="82.1" r=".47"/>
<circle cx="166.8" cy="82.1" r=".48"/>
<circle cx="206.6" cy="84.6" r=".47"/>
<circle cx="219.1" cy="89.6" r=".48"/>
<circle cx="239" cy="89.6" r=".49"/>
<circle cx="278.8" cy="89.6" r=".49"/>
<circle cx="161.8" cy="109.5" r=".48"/>
<circle cx="221.6" cy="112" r=".48"/>
<circle cx="231.5" cy="114.5" r=".48"/>
<circle cx="216.6" cy="126.9" r=".49"/>
<circle cx="119.5" cy="181.7" r=".47"/>
</g>
<g font-size="3.2">
<text x="234" y="47.9">INTERNAL ADC0.0</text>
<text x="7.5" y="50.3">POWER SUPPLY</text>
<text x="174.3" y="50.3">EXT INTERRUPT 3</text>
<text x="146.9" y="60.3">TRACE PORT</text>
<text x="189.2" y="60.3">USB</text>
<text x="82.2" y="67.8">JTAG</text>
<text x="169.3" y="137.5">CAN1</text>
<text x="224.1" y="179.8">PJTBRD/ARMCTXM3T1/BASE</text>
<text x="201.4" y="188.8">A4</text>
<text x="226.6" y="187.2">99-04-13</text>
<text x="282.3" y="188.8">01</text>
<text x="7.5" y="197.2">LCD CIRCUIT</text>
<text x="209.1" y="192.2">Tuesday, April 22, 2014</text>
<text x="261.9" y="193.5">2</text>
<text x="276.1" y="193.7">2</text>
<text x="215.3" y="200.2">Siddaramu</text>
<text x="265.9" y="200.2">ALS</text>
</g>
<g font-size="2.2">
<text x="10" y="11.3">PM1</text>
<text x="77.2" y="9.5">+5V</text>
<text x="89.7" y="12">U2</text>
<text x="107.1" y="12">LM117</text>
<text x="139.4" y="11.3">LD3</text>
<text x="15" y="16">3</text>
<text x="62.3" y="14.5">+5V</text>
<text x="86.7" y="14.9">3</text>
<text x="90.9" y="16">VIN</text>
<text x="107" y="16">VOUT</text>
<text x="116.3" y="14.9">2</text>
<text x="197.9" y="17.2">JP5</text>
<text x="15" y="21">1</text>
<text x="15" y="18.5">2</text>
<text x="31.9" y="19.9">1</text>
<text x="34.9" y="19.5">JP9</text>
<text x="41.6" y="19.9">2</text>
<text x="49.8" y="19.5">R27</text>
<text x="59.8" y="19.5">0E</text>
<text x="100.7" y="23.7" transform="rotate(-90 100.7 23.7)">ADJ</text>
<text x="134.4" y="23.2" transform="rotate(-90 134.4 23.2)">1</text>
<text x="156.9" y="22">R23</text>
<text x="174.3" y="23.2">EINT3</text>
<text x="175.3" y="20.7">P2.13</text>
<text x="197.9" y="21">1</text>
<text x="197.9" y="23.4">2</text>
<text x="206.7" y="19.5">+3.3V</text>
<text x="235" y="23.2">P0.23</text>
<text x="257.7" y="19.7">JP4</text>
<text x="257.7" y="23.4">1</text>
<text x="268.9" y="22">+3.3V</text>
<text x="10" y="24.4">POWER JAC</text>
<text x="49.8" y="26.9">C10</text>
<text x="67.3" y="26.9">C11</text>
<text x="82.2" y="26.9">C7</text>
<text x="99.6" y="29.3" transform="rotate(-90 99.6 29.3)">1</text>
<text x="134.4" y="26.9">JP8</text>
<text x="156.9" y="26.9">1K</text>
<text x="211.6" y="26.9">R30</text>
<text x="211.6" y="29.4">22K</text>
<text x="234.5" y="25.7">AD0.0</text>
<text x="257.7" y="25.9">2</text>
<text x="271.3" y="28.2" transform="rotate(-90 271.3 28.2)">3</text>
<text x="10" y="31.2">PM2</text>
<text x="15" y="35.9">3</text>
<text x="49.8" y="31.9">100uF/16V</text>
<text x="67.3" y="31.9">0.1uF</text>
<text x="82.2" y="31.9">10uF/40V</text>
<text x="104.6" y="31.9">R25</text>
<text x="117" y="31.9">240E</text>
<text x="134.4" y="34.2" transform="rotate(-90 134.4 34.2)">2</text>
<text x="159.3" y="31.9">+3.3V</text>
<text x="215.3" y="34.6">SW3</text>
<text x="15" y="40.9">1</text>
<text x="15" y="38.4">2</text>
<text x="102.1" y="39.4">R24</text>
<text x="102.1" y="41.9">390E</text>
<text x="136.9" y="41.9">C8</text>
<text x="136.9" y="36.9">R26</text>
<text x="148.9" y="36.9">0E</text>
<text x="191.7" y="38.1">EINT3</text>
<text x="211.6" y="41.9">C12</text>
<text x="234.5" y="38.1">AD0.0</text>
<text x="249" y="36.9">R29</text>
<text x="261.4" y="36.9">1K</text>
<text x="265.9" y="37.3">2</text>
<text x="273.9" y="36.9">POT1</text>
<text x="273.9" y="39.4">10K AVP</text>
<text x="7.5" y="44.4">POWERMATE</text>
<text x="136.9" y="46.9">47uF/25V</text>
<text x="159.1" y="44.4">C9</text>
<text x="159.1" y="46.6">0.1uF</text>
<text x="211.6" y="46.9">0.1uF</text>
<text x="271.3" y="46.7" transform="rotate(-90 271.3 46.7)">1</text>
<text x="24.4" y="61.3">+3.3V</text>
<text x="34.4" y="61.3">+3.3V</text>
<text x="44.4" y="61.3">+3.3V</text>
<text x="54.3" y="61.3">+3.3V</text>
<text x="119" y="61.3">+3.3V</text>
<text x="132" y="64.3">CN10</text>
<text x="169.3" y="61.3">TDO</text>
<text x="29.9" y="71.8">10K</text>
<text x="30.4" y="69.3">R34</text>
<text x="39.9" y="71.8">10K</text>
<text x="40.4" y="69.3">R33</text>
<text x="49.8" y="69.3">R32</text>
<text x="49.8" y="71.8">10K</text>
<text x="59.8" y="69.3">R31</text>
<text x="59.8" y="71.8">10K</text>
<text x="133.2" y="68.2">1</text>
<text x="133.2" y="70.7">3</text>
<text x="141.9" y="68.2">2</text>
<text x="141.9" y="70.7">4</text>
<text x="159.8" y="68">TMS</text>
<text x="159.8" y="70.5">TCK</text>
<text x="226.6" y="66.8">C13</text>
<text x="226.6" y="71.8">0.1uF</text>
<text x="244" y="69.3">R42</text>
<text x="244" y="71.8">100K</text>
<text x="77.2" y="76.7">CN9</text>
<text x="133.2" y="73.2">5</text>
<text x="133.2" y="75.7">7</text>
<text x="141.9" y="73.2">6</text>
<text x="141.9" y="75.7">8</text>
<text x="159.8" y="73">TDO</text>
<text x="159.8" y="75.5">TDI</text>
<text x="159.8" y="78">RESET</text>
<text x="174.3" y="74.2">R49</text>
<text x="249" y="76.7">CN11</text>
<text x="10" y="82.9">/TRST</text>
<text x="60.8" y="80.4">+3.3V</text>
<text x="78.4" y="80.7">1</text>
<text x="78.4" y="83.2">3</text>
<text x="87.2" y="80.7">2</text>
<text x="87.2" y="83.2">4</text>
<text x="100.1" y="80.4">+3.3V</text>
<text x="133.2" y="78.2">9</text>
<text x="133.2" y="80.7">11</text>
<text x="133.2" y="83.2">13</text>
<text x="140.7" y="78.2">10</text>
<text x="140.7" y="80.7">12</text>
<text x="140.7" y="83.2">14</text>
<text x="159.8" y="80.4">P2.6</text>
<text x="174.3" y="79.2">1K</text>
<text x="190.2" y="80.4">P1.30</text>
<text x="208.6" y="79.6">1</text>
<text x="211.6" y="79.2">JP6</text>
<text x="218.4" y="79.6">2</text>
<text x="221.6" y="79.2">R40</text>
<text x="234" y="79.2">10K</text>
<text x="246" y="79.6">1</text>
<text x="250.2" y="80.7">VBUS</text>
<text x="12" y="87.9">TMS</text>
<text x="13" y="85.4">TDI</text>
<text x="78.4" y="85.6">5</text>
<text x="78.4" y="88.1">7</text>
<text x="87.2" y="85.6">6</text>
<text x="87.2" y="88.1">8</text>
<text x="133.2" y="85.6">15</text>
<text x="133.2" y="88.1">17</text>
<text x="140.7" y="85.6">16</text>
<text x="140.7" y="88.1">18</text>
<text x="169.3" y="89.2">R48</text>
<text x="190.2" y="85.4">P0.30</text>
<text x="221.6" y="89.2">R41</text>
<text x="221.6" y="84.2">R39</text>
<text x="234" y="89.2">33E</text>
<text x="234" y="84.2">33E</text>
<text x="246" y="84.6">2</text>
<text x="246" y="89.6">3</text>
<text x="250.2" y="85.6">D-</text>
<text x="262.6" y="85.6">GND</text>
<text x="270.6" y="89.6">5</text>
<text x="270.6" y="84.6">6</text>
<text x="10.5" y="92.9">RTCK</text>
<text x="12" y="90.4">TCK</text>
<text x="12" y="95.4">TDO</text>
<text x="78.4" y="90.6">9</text>
<text x="78.4" y="93.1">11</text>
<text x="78.4" y="95.6">13</text>
<text x="85.9" y="90.6">10</text>
<text x="85.9" y="93.1">12</text>
<text x="85.9" y="95.6">14</text>
<text x="132" y="94.1">20PIN</text>
<text x="133.2" y="90.6">19</text>
<text x="140.7" y="90.6">20</text>
<text x="169.3" y="91.7">560E</text>
<text x="190.2" y="90.4">P0.29</text>
<text x="199.2" y="94.1">C15</text>
<text x="214.1" y="94.1">C16</text>
<text x="246" y="94.6">4</text>
<text x="250.2" y="90.6">D+</text>
<text x="250.2" y="95.6">GND</text>
<text x="262.6" y="90.6">GND</text>
<text x="9" y="97.9">RESET</text>
<text x="78.4" y="98.1">15</text>
<text x="78.4" y="100.6">17</text>
<text x="85.9" y="98.1">16</text>
<text x="85.9" y="100.6">18</text>
<text x="136.4" y="97.9">P2.3</text>
<text x="199.2" y="99.1">18pF</text>
<text x="211.6" y="99.1">18pF</text>
<text x="224.1" y="96.6">R45</text>
<text x="224.1" y="99.1">1K5</text>
<text x="241.5" y="99.1">C14</text>
<text x="249" y="99.1">USB CONN</text>
<text x="29.9" y="105.3" transform="rotate(-90 29.9 105.3)">2</text>
<text x="42.4" y="106.6">10K</text>
<text x="42.9" y="104.1">R36</text>
<text x="77.2" y="106.6">20PIN</text>
<text x="78.4" y="103.1">19</text>
<text x="85.9" y="103.1">20</text>
<text x="136.4" y="102.9">P2.2</text>
<text x="164.3" y="106.6">P2.5</text>
<text x="218.6" y="106.1">+3.3V</text>
<text x="241.5" y="104.1">10nF</text>
<text x="27.4" y="109.1">JP7</text>
<text x="52.3" y="109.1">R37</text>
<text x="52.3" y="111.5">10K</text>
<text x="62.3" y="111.5">R38</text>
<text x="126.5" y="110.3">P2.4</text>
<text x="139.4" y="109.1">R20</text>
<text x="151.9" y="109.1">560E</text>
<text x="237.8" y="111.8">LD4</text>
<text x="29.9" y="116.4" transform="rotate(-90 29.9 116.4)">1</text>
<text x="62.3" y="114">10K</text>
<text x="124.5" y="115.3">/TRST</text>
<text x="139.4" y="114">R19</text>
<text x="151.9" y="114">1K</text>
<text x="219.1" y="119">10K</text>
<text x="219.6" y="116.5">R44</text>
<text x="237.8" y="119.3">3mm RED</text>
<text x="249" y="114">R46</text>
<text x="261.4" y="114">330E</text>
<text x="276.3" y="114">+3.3V</text>
<text x="32.4" y="124">R35</text>
<text x="44.9" y="124">10K</text>
<text x="204.2" y="124">R43</text>
<text x="211.6" y="124">2K</text>
<text x="221.6" y="123.3">Q3</text>
<text x="228.3" y="124.4">2</text>
<text x="271.4" y="121.5">R47</text>
<text x="271.4" y="124">4K7</text>
<text x="191.2" y="127.8">P2.9</text>
<text x="216.6" y="131.5">BC327</text>
<text x="218.6" y="126.9">1</text>
<text x="228.3" y="129.4">3</text>
<text x="247.5" y="130.2">P1.18</text>
<text x="263.9" y="129">LD5</text>
<text x="29.9" y="136.4">+5V</text>
<text x="44.9" y="136.4">+5V</text>
<text x="79.7" y="136.4">+5V</text>
<text x="7.5" y="138.2">CN12</text>
<text x="11.2" y="142.9">GND</text>
<text x="19.2" y="141.9">1</text>
<text x="47.3" y="140.2" transform="rotate(-90 47.3 140.2)">3</text>
<text x="84.7" y="141.4">C18</text>
<text x="114.6" y="138.9">+5V</text>
<text x="11.4" y="145.4">VCC</text>
<text x="13" y="147.9">VO</text>
<text x="19.2" y="144.4">2</text>
<text x="19.2" y="146.8">3</text>
<text x="19.2" y="149.3">4</text>
<text x="41.9" y="149.3">2</text>
<text x="49.8" y="148.9">POT2</text>
<text x="84.7" y="146.4">0.1uF</text>
<text x="119.5" y="148.9">60E</text>
<text x="120" y="146.4">R15</text>
<text x="10.5" y="152.9">R/nW</text>
<text x="13.1" y="150.4">RS</text>
<text x="14.7" y="155.4">E</text>
<text x="19.2" y="151.8">5</text>
<text x="19.2" y="154.3">6</text>
<text x="32.9" y="150.2">P3.25</text>
<text x="32.9" y="152.7">P3.26</text>
<text x="32.9" y="155.1">P4.28</text>
<text x="49.8" y="151.4">50K AVPOT</text>
<text x="89.7" y="153.9">U3</text>
<text x="141.4" y="155.1">CANL1</text>
<text x="165.6" y="151.6">RM2</text>
<text x="165.6" y="155.4">1</text>
<text x="11.8" y="157.9">DB0</text>
<text x="11.8" y="160.3">DB1</text>
<text x="19.2" y="156.8">7</text>
<text x="19.2" y="159.3">8</text>
<text x="19.2" y="161.8">9</text>
<text x="47.3" y="158.7" transform="rotate(-90 47.3 158.7)">1</text>
<text x="68.2" y="157.6">P0.1*</text>
<text x="86.7" y="156.8">1</text>
<text x="86.7" y="161.8">2</text>
<text x="90.9" y="157.9">TXD</text>
<text x="102.7" y="157.9">RS</text>
<text x="108.8" y="161.8">7</text>
<text x="108.8" y="156.8">8</text>
<text x="114.6" y="161.3">CANH1</text>
<text x="141.4" y="157.6">CANH1</text>
<text x="165.6" y="157.9">2</text>
<text x="165.6" y="160.3">3</text>
<text x="11.8" y="162.8">DB2</text>
<text x="11.8" y="165.3">DB3</text>
<text x="11.8" y="167.8">DB4</text>
<text x="19.2" y="164.3">10</text>
<text x="19.2" y="166.8">11</text>
<text x="32.9" y="167.6">P1.20</text>
<text x="75.2" y="167.6">+5V</text>
<text x="86.7" y="166.8">3</text>
<text x="90.9" y="162.8">GND</text>
<text x="90.9" y="167.8">VCC</text>
<text x="99.4" y="162.8">CANH</text>
<text x="99.8" y="167.8">CANL</text>
<text x="108.8" y="166.8">6</text>
<text x="114.6" y="166.3">CANL1</text>
<text x="159.3" y="163.8">3 PIN RELIMATE</text>
<text x="221.4" y="162.9">Advanced Electronic Systems,</text>
<text x="221.4" y="167.8">#143, 9th Main, Laggere Cross, 3rd Phase,</text>
<text x="11.8" y="170.3">DB5</text>
<text x="11.8" y="172.8">DB6</text>
<text x="19.2" y="169.2">12</text>
<text x="19.2" y="171.7">13</text>
<text x="32.9" y="170.1">P1.21</text>
<text x="32.9" y="172.6">P1.22</text>
<text x="54.8" y="171.3">+5V</text>
<text x="68.2" y="172.6">P0.0*</text>
<text x="86.7" y="171.7">4</text>
<text x="90.9" y="172.8">RXD</text>
<text x="99.8" y="172.8">VREF</text>
<text x="108.8" y="171.7">5</text>
<text x="122" y="173.8">R17</text>
<text x="132" y="168.8">R16</text>
<text x="132" y="171.3">60E</text>
<text x="221.4" y="172.8">Peenya Industrial Area, BANGALORE- 560058</text>
<text x="10.7" y="177.8">BL_A</text>
<text x="11.8" y="175.3">DB7</text>
<text x="19.2" y="174.2">14</text>
<text x="19.2" y="176.7">15</text>
<text x="19.2" y="179.2">16</text>
<text x="32.9" y="175">P1.23</text>
<text x="39.9" y="176.3">R18</text>
<text x="49.8" y="176.3">330E</text>
<text x="89.7" y="176.3">PCA82C250</text>
<text x="122" y="176.3">60E</text>
<text x="148.9" y="179.2">1</text>
<text x="151.9" y="178.8">JP11</text>
<text x="158.6" y="179.2">2</text>
<text x="198.9" y="177.8">PRODUCT NAME</text>
<text x="7.5" y="183.8">FEMALE BERG</text>
<text x="10.5" y="180.3">BL_C</text>
<text x="131.5" y="180">P0.0</text>
<text x="172.3" y="180">P0.0*</text>
<text x="198.9" y="185.3">Size</text>
<text x="208.9" y="185.3">PCB ID.</text>
<text x="281.1" y="185.3">Rev</text>
<text x="15" y="188.7">R28</text>
<text x="27.4" y="188.7">22K</text>
<text x="40.4" y="190">P4.28</text>
<text x="122" y="186.2">C17</text>
<text x="122" y="191.2">0.1uF</text>
<text x="131.5" y="187.5">P0.1</text>
<text x="148.9" y="186.6">1</text>
<text x="151.9" y="186.2">JP10</text>
<text x="158.6" y="186.6">2</text>
<text x="172.3" y="187.5">P0.1*</text>
<text x="198.9" y="192.7">Date:</text>
<text x="198.9" y="195.2">Prepared By:</text>
<text x="248.7" y="195.2">Approved By:</text>
<text x="248.7" y="192.7">Sheet</text>
<text x="268.6" y="192.7">of</text>
</g>
<g font-size="1.8">
<text x="31.1" y="1.9">5</text>
<text x="88.3" y="1.9">4</text>
<text x="145.5" y="1.9">3</text>
<text x="202.7" y="1.9">2</text>
<text x="259.9" y="1.9">1</text>
<text x=".7" y="29.2">D</text>
<text x="289.2" y="29.2">D</text>
<text x=".7" y="79.3">C</text>
<text x="289.2" y="79.3">C</text>
<text x=".7" y="129.5">B</text>
<text x="289.2" y="129.5">B</text>
<text x=".7" y="179.6">A</text>
<text x="289.2" y="179.6">A</text>
<text x="31.1" y="205">5</text>
<text x="88.3" y="205">4</text>
<text x="145.5" y="205">3</text>
<text x="202.7" y="205">2</text>
<text x="259.9" y="205">1</text>
</g>
</svg>
